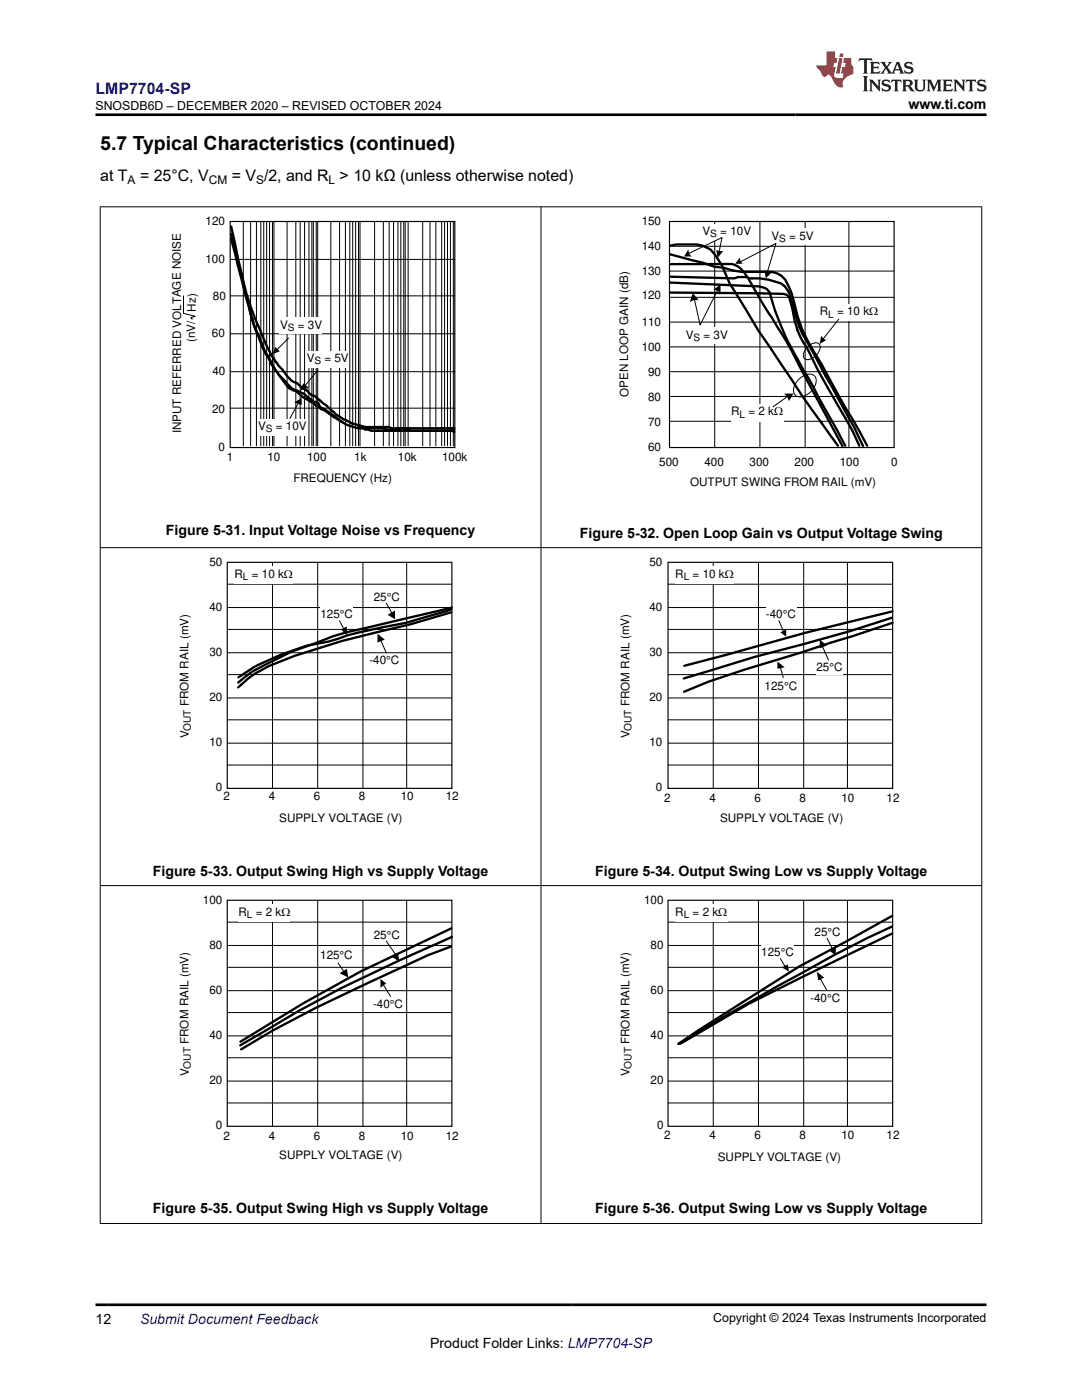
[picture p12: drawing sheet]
<svg xmlns="http://www.w3.org/2000/svg" width="216mm" height="279mm" viewBox="0 0 216 279" stroke-linecap="round" stroke-linejoin="round" font-family="sans-serif">
<path d="M46.1 46.7l2.2 8.5a63.1 63.1 0 0 0 4 14l2.2 4M46.1 47.7l2.2 8.2a62.9 62.9 0 0 0 6.2 17.3M46.1 45.2a150.8 150.8 0 0 0 3.9 16l1.5 3.8a38.7 38.7 0 0 0 3.5 7.2l2.4 3a3.1 3.1 0 0 0 1.9 1.3 5.4 5.4 0 0 0 2 1.5 3.3 3.3 0 0 0 1.8 1.2l2.8 2.5a14.8 14.8 0 0 0 4.3 2.8M54.5 73.2l.5 .8M55 74l1.3 1.7a4.4 4.4 0 0 0 2.3 2.3 3 3 0 0 1 1.8 1.2l2.2 1.3 .5 .5 .5 .2 .6 .5h.3l3.7 2.5M55 74l2.4 2.7a6 6 0 0 0 3 1.8l2.2 1.7a1.09 1.09 0 0 1 1.3 1l3.1 2 1.2 1M68.2 84.2l1 .6M69.2 84.8a5.9 5.9 0 0 0 3.4 .7l.3 .2h.5l.7 .3h16.1M70.2 84.5l2.7 .7h4.7l.6 .3h12.5M71.5 85.2h1.1l.3 .3h3.5l.6 .2h2.7l.4 .3h.6a.73 .73 0 0 1 1.1 0M90.2 86l.5 .2M90.7 85.7l-.5 .3" fill="none" stroke="#000" stroke-width=".47"/>
<path d="M45.9 44.2h44.9v45.1h-44.9z" fill="none" stroke="#000" stroke-width=".23"/>
<g fill="none" stroke="#000" stroke-width=".2">
<path d="M45.9 51.8h44.9M45.9 59h44.9M48.5 44.2v44.8M50 44.2v44.8M51.2 44.2v44.8M52 44.2v44.8M52.6 44.2v44.8M53.2 44.2v44.8M53.8 44.2v44.8M54.4 44.2v44.8M54.7 44.2v44.8M57.3 44.2v44.8"/>
<path d="M59 44.2v44.8M59.9 44.2v44.8M60.8 44.2v44.8M61.6 44.2v44.8M62.2 44.2v44.8M62.5 44.2v44.8M63.1 44.2v44.8M63.4 44.2v44.8M66 44.2v44.8M67.8 44.2v44.8M68.9 44.2v44.8M69.8 44.2v44.8"/>
<path d="M70.4 44.2v44.8M71 44.2v44.8M71.5 44.2v44.8M71.8 44.2v44.8M74.7 44.2v44.8M76.5 44.2v44.8M77.7 44.2v44.8M78.5 44.2v44.8M79.4 44.2v44.8M80 44.2v44.8M80.6 44.2v44.8M80.9 44.2v44.8"/>
<path d="M81.4 44.2v44.8M84.3 44.2v44.8M85.8 44.2v44.8M87 44.2v44.8M88.1 44.2v44.8M88.7 44.2v44.8M89.3 44.2v44.8M89.9 44.2v44.8M90.5 44.2v44.8M45.9 66.6h44.9M45.9 74.2h44.9M45.9 81.5h44.9"/>
</g>
<g fill="#fff">
<path d="M55.8 63.4h8.5v3.2h-8.5z" fill-rule="evenodd"/>
<path d="M61.1 70.1h8.4v3.2h-8.4z" fill-rule="evenodd"/>
<path d="M51.5 83.8h9.6v3.2h-9.6z" fill-rule="evenodd"/>
</g>
<g fill="none" stroke="#000" stroke-width=".2">
<path d="M36.6 59v3.5l2.3 .6-.8 .3 .3 .3M133.6 59.3h44.8M133.6 54.1h44.8M133.6 49.2h44.8M142.6 44.2v45.1M151.6 44.2v45.1M160.7 44.2v45.1M169.4 44.2v45.1M57.6 67.5l-2.4 2.3M63.4 73.9l-2.6 3.2M133.6 79.1h44.8M133.6 74.2h44.8"/>
<path d="M133.6 69.2h44.8M133.6 64.3h44.8M159.4 75.7a2.39 2.39 0 0 1 3.1-.7 2.39 2.39 0 0 1-.7 3.1 2.39 2.39 0 0 1-3.1 .7 2.39 2.39 0 0 1 .7-3.1zM161.1 69.2a1.82 1.82 0 0 1 2.3-.6 1.82 1.82 0 0 1-.6 2.3 1.82 1.82 0 0 1-2.3 .6 1.82 1.82 0 0 1 .6-2.3zM59.6 80.3l-1.7 3.2M133.6 84.1h44.8"/>
</g>
<path d="M55 69.2l.8 .9-1.4 .6zM60.5 76.5l1.1 .9-1.7 .6zM58.7 80.3l1.5-.9v1.5z" fill="#000"/>
<path d="M133.7 50.7l6.5 1.7 2.3 .8 2 .3a14.4 14.4 0 0 0 6.3 .7h1.2a4.5 4.5 0 0 1 5.4 2.9l1 2.9a30.4 30.4 0 0 0 3.7 9.6l1.9 3.1 9 16.2M133.7 56.4l17.7 .8 1.6 .5 .6 .6a54.2 54.2 0 0 0 5.5 13.4l9.6 17.2M133.7 49l1.4-.2h3.9a5.5 5.5 0 0 1 4.4 3.1l.6 1 1.6 3.7 5.7 9.4 8.7 13 7.2 9.9M133.7 52.7h12.4a5.3 5.3 0 0 1 3.2 2.9l3.5 5.9a144.5 144.5 0 0 1 8 14l7.3 13.6M133.7 58.4l17.8 .1M133.8 55.2l12.7 .4 .8-.3h1.7l.5 .3h.6a12.8 12.8 0 0 1 5.8 1 6.2 6.2 0 0 1 2.4 4.4 20.7 20.7 0 0 0 2.6 7l9.7 17.5 1.6 3.5M151.6 58.5l4.7 .2a1.24 1.24 0 0 1 1.3 1l.5 2.1a15.3 15.3 0 0 0 2.7 7.3 255.3 255.3 0 0 0 9.3 16.9l1.4 2.9" fill="none" stroke="#000" stroke-width=".47"/>
<path d="M133.6 44.2h44.8v45.1h-44.8z" fill="none" stroke="#000" stroke-width=".23"/>
<g fill="#fff">
<path d="M145.8 80.6h10.5v3.5h-10.5z" fill-rule="evenodd"/>
<path d="M163.6 60.8h11.6v3.2h-11.6z" fill-rule="evenodd"/>
</g>
<path d="M157.2 79.1l-2.9 2.1M167.4 63.7l-3.3 4.1" fill="none" stroke="#000" stroke-width=".2"/>
<g fill="#000">
<path d="M156.6 78.5h1.7l-.8 1.5-.2-.1a1.68 1.68 0 0 0-.8-1.2z" fill-rule="evenodd"/>
<path d="M163.9 66.9v.1a1.69 1.69 0 0 0 1.1 .9v-.1l-1.4 .9z" fill-rule="evenodd"/>
</g>
<g fill="#fff">
<path d="M136.8 65.4h8.4v3.3h-8.4z" fill-rule="evenodd"/>
<path d="M140.3 44.8h9.6v3.2h-9.6z" fill-rule="evenodd"/>
<path d="M154 45.7h8.4v3.2h-8.4z" fill-rule="evenodd"/>
</g>
<g fill="none" stroke="#000" stroke-width=".2">
<path d="M143.2 57.9l-3.5 7-1.2-5.3M143.5 50.3l.6-2.9-6.7 3.2M147.6 52.4l7.2-3.8-1.7 5.8M45.3 116.6h44.9M54.4 112.2v45.1M63.4 112.2v45.1M72.4 112.2v45.1M81.1 112.2v45.1M45.3 139.3h44.9M45.3 134.6h44.9M45.3 130.3h44.9M45.3 125.6h44.9"/>
<path d="M45.3 121.2h44.9M45.3 152.7h44.9M45.3 148.3h44.9M45.3 143.7h44.9"/>
</g>
<g fill="#000">
<path d="M137.4 49.7v.2a1.69 1.69 0 0 0 .6 1.3h-1.5z" fill-rule="evenodd"/>
<path d="M138.2 58.5l1.2 1.4h-.1a2.31 2.31 0 0 0-1.6 .3z" fill-rule="evenodd"/>
<path d="M142.8 49.8a1.63 1.63 0 0 0 1.6 .2l-1.2 1.5-.3-1.8z" fill-rule="evenodd"/>
<path d="M142.3 57.9l1.5-1.2v1.8a1.6 1.6 0 0 0-1.5-.6z" fill-rule="evenodd"/>
<path d="M147.6 51.4a1.69 1.69 0 0 0 .7 1.3l.1-.1h-1.7z" fill-rule="evenodd"/>
<path d="M152.5 53.8l.1 .1a1.68 1.68 0 0 0 1.4 .4l-1.2 1.3z" fill-rule="evenodd"/>
</g>
<path d="M45.3 112.2h44.9v45.1h-44.9z" fill="none" stroke="#000" stroke-width=".23"/>
<g fill="#fff">
<path d="M64 121.2h6.4v3h-6.4z" fill-rule="evenodd"/>
<path d="M74.5 117.8h5.2v2.9h-5.2z" fill-rule="evenodd"/>
<path d="M73.6 130.6h6.1v2.6h-6.1z" fill-rule="evenodd"/>
</g>
<path d="M67.8 123.9l.8 1.7M75.9 127.7l1.2 2.6M77.1 120.4l1.1 2" fill="none" stroke="#000" stroke-width=".2"/>
<path d="M68 125.6l1.2-.6v1.8zM75.3 126.5l1.5 1.2-1.5 .5zM77.4 122.7l1.4-.9v1.8z" fill="#000"/>
<path d="M46.8 113.1h11.6v3.5h-11.6z" fill-rule="evenodd" fill="#fff"/>
<path d="M90.1 121.6l-9.1 2.7a88 88 0 0 0-15.5 3.8l-4.3 .8-5.1 1.7-4.5 2.1-4 2.5M90.1 122.2l-8.2 2.4-13.6 3.3-9.5 3-5.1 2-2.7 1.5-1.4 1-2.1 1.8M90.2 121.2l-20.8 4.9-2.9 .9-8.3 3-7.9 4.1-2.8 2.1" fill="none" stroke="#000" stroke-width=".47"/>
<g fill="none" stroke="#000" stroke-width=".2">
<path d="M133.3 116.6h44.8M142.3 112.2v45.1M151.3 112.2v45.1M160.4 112.2v45.1M169.1 112.2v45.1M133.3 139.3h44.8M133.3 134.6h44.8M133.3 130.3h44.8M133.3 125.6h44.8M133.3 121.2h44.8M133.3 152.7h44.8M133.3 148.3h44.8"/>
<path d="M133.3 143.7h44.8"/>
</g>
<path d="M133.3 112.2h44.8v45.1h-44.8z" fill="none" stroke="#000" stroke-width=".23"/>
<g fill="#fff">
<path d="M152.5 135.5h6.7v2.9h-6.7z" fill-rule="evenodd"/>
<path d="M163 131.7h5.2v2.9h-5.2z" fill-rule="evenodd"/>
<path d="M152.8 121.2h6.1v3h-6.1z" fill-rule="evenodd"/>
</g>
<path d="M155.4 123.9l.9 2M155.7 133.2l.6 2M164.1 129.1l1.2 2.6" fill="none" stroke="#000" stroke-width=".2"/>
<path d="M155.1 132l1.5 1.2-1.5 .3zM155.7 126.2l1.2-.6v1.5zM163.6 127.7l1.4 1.1-1.4 .6z" fill="#000"/>
<path d="M134.8 113.1h11.6v3.5h-11.6z" fill-rule="evenodd" fill="#fff"/>
<path d="M178 123.3l-8.5 2.7-18.9 5.1-14.2 4.3M178.1 122l-17.5 4.3-24.1 6.6M178.1 124.3l-18.2 5.9-11.3 3.4-7.2 2.4-4.9 2.1M90 188.9l-4.6 1.7-22.3 10.5-8.5 4.5-6.5 3.8M90.1 185.3l-18.1 8.6-11.5 6.3-12.5 7.7M90.2 187l-10.4 4.6-11.6 5.6-8.6 4.5-11.7 6.9" fill="none" stroke="#000" stroke-width=".47"/>
<g fill="none" stroke="#000" stroke-width=".2">
<path d="M54.4 179.7v45.1M63.4 179.7v45.1M72.4 179.7v45.1M81.1 179.7v45.1M45.3 197.7h44.9M45.3 193.1h44.9M45.3 188.7h44.9M45.3 184h44.9M45.3 215.8h44.9M45.3 211.1h44.9M45.3 206.7h44.9M45.3 202.1h44.9"/>
<path d="M45.3 220.1h44.9"/>
</g>
<path d="M45.3 179.7h44.9v45.1h-44.9z" fill="none" stroke="#000" stroke-width=".23"/>
<g fill="#fff">
<path d="M64 189.3h6.4v2.9h-6.4z" fill-rule="evenodd"/>
<path d="M74.5 185.2h5.2v2.9h-5.2z" fill-rule="evenodd"/>
<path d="M74.5 199.2h6.1v2.6h-6.1z" fill-rule="evenodd"/>
</g>
<path d="M67.5 192.2l1.1 1.7M76.5 196.5l1.4 2.4M77.1 187.8l2 2.9" fill="none" stroke="#000" stroke-width=".2"/>
<path d="M67.8 194.2l1.4-.9 .3 1.8zM75.9 195.4l1.2 .9-1.2 .8zM78.2 191l1.2-.9 .3 1.8z" fill="#000"/>
<path d="M47.7 180.5h10.2v3.5h-10.2z" fill-rule="evenodd" fill="#fff"/>
<g fill="none" stroke="#000" stroke-width=".2">
<path d="M142.3 179.7v45.1M151.3 179.7v45.1M160.4 179.7v45.1M169.1 179.7v45.1M133.3 197.7h44.8M133.3 193.1h44.8M133.3 188.7h44.8M133.3 184h44.8M133.3 215.8h44.8M133.3 211.1h44.8M133.3 206.7h44.8M133.3 202.1h44.8"/>
<path d="M133.3 220.1h44.8"/>
</g>
<path d="M133.3 179.7h44.8v45.1h-44.8z" fill="none" stroke="#000" stroke-width=".23"/>
<g fill="#fff">
<path d="M151.9 188.7h6.4v2.9h-6.4z" fill-rule="evenodd"/>
<path d="M162.4 184.6h5.2v2.9h-5.2z" fill-rule="evenodd"/>
<path d="M161.5 198h6.1v2.6h-6.1z" fill-rule="evenodd"/>
</g>
<path d="M155.7 191.3l.9 1.5M163.6 195.1l1.4 2.6M165 187.2l1.2 2.4" fill="none" stroke="#000" stroke-width=".2"/>
<path d="M156 193.1l1.2-.6 .3 1.4zM163 193.9l1.4 1.2-1.1 .6zM165.3 189.6l1.5-.6v1.7z" fill="#000"/>
<path d="M134.8 180.5h10.4v3.5h-10.4z" fill-rule="evenodd" fill="#fff"/>
<path d="M178 182.8l-9.2 5.1-9.3 5-20 12.6-4.2 2.8M178 184.9l-5 2.3-6.4 3.3-6.8 3.8a472.8 472.8 0 0 0-24.2 14M178 186.3l-18.4 8.9-10.3 5.2-13.2 7.7" fill="none" stroke="#000" stroke-width=".47"/>
<path d="M19.9 41.3h176.1M20 41.2v203M107.9 41.2v203M195.9 41.2v203M19.9 109.3h176.1M19.9 176.7h176.1M19.9 244.2h176.1" fill="none" stroke="#000" stroke-width=".2"/>
<path d="M171.5 11.6l-.2 .6 .5-.2h.6v.1v2.2l-.2 .4h1l-.2-.4v-2.2v-.1h.5l.6 .2-.2-.6zM173.6 12.4l.2 .3v1.6l-.2 .4h1.9l.1-.6a1.08 1.08 0 0 1-1.3 .2v-.7h.6l.4 .2v-.7l-.4 .2h-.6v-.5l.2-.2a1 1 0 0 1 1 .3l-.1-.5zM175.7 12.4l.9 1.1-1 1.2h.9l-.2-.2 .5-.8 .4 .8-.2 .2h1.6l-.2-.2 .2-.5h.9l.1 .5-.1 .2h.9l-.2-.4-.8-1.9h-.5l-.9 2.1-.9-1.1 .9-1h-.8l.2 .2-.4 .6-.4-.6 .2-.2zM179 12.8l.4 1h-.7zM180.7 12.5a.65 .65 0 0 0-.2 .7 .65 .65 0 0 0 .6 .5l.6 .1 .1 .3a.79 .79 0 0 1-.7 .4 .79 .79 0 0 1-.7-.5l.1 .7 .2-.1a.93 .93 0 0 0 1.1 0 .93 .93 0 0 0 .4-.9 1.46 1.46 0 0 0-1.2-.6l-.1-.3a1.09 1.09 0 0 1 1.2 .2l-.2-.6-.1 .1-.5-.2zM172.2 15.2l.2 .4v2.2l-.2 .4h1l-.2-.4v-2.2l.2-.4zM173.4 15.9l.2 .4v1.5l-.2 .4h.8l-.3-.4 .1-1.3 1.6 1.8v-2l.2-.4h-.7l.1 .2 .1 1.1-1.2-1.3zM176.2 16a.65 .65 0 0 0-.2 .8 .65 .65 0 0 0 .6 .4l.6 .2 .1 .2a.79 .79 0 0 1-.7 .4 .79 .79 0 0 1-.7-.5l.1 .7 .2-.1a.93 .93 0 0 0 1.1 .1 .93 .93 0 0 0 .4-1 1.46 1.46 0 0 0-1.2-.5l-.1-.4a1.09 1.09 0 0 1 1.2 .2l-.1-.6-.2 .1-.5-.1zM177.9 15.9l-.1 .6a.63 .63 0 0 1 .8-.3v1.6l-.3 .4h1l-.2-.4v-1.6a.66 .66 0 0 1 .8 .3l-.1-.6zM180 15.9l.2 .4v1.5l-.2 .4h1l-.2-.2-.1-.7h.5l.1 .2a.79 .79 0 0 0 1.2 .6l-1-.9a.61 .61 0 0 0 .6-.6 .61 .61 0 0 0-.5-.7zM180.8 16.2h.1a.47 .47 0 0 1 .5 .1 .47 .47 0 0 1 .1 .5l-.1 .1-.7 .1zM182.3 15.9l.2 .2a2.27 2.27 0 0 0 .4 2 1.04 1.04 0 0 0 1.7-.7v-1.3l.2-.2h-.8l.2 .4v1.1a.6 .6 0 0 1-.6 .6 .6 .6 0 0 1-.6-.6v-1.1l.3-.4zM184.9 15.9l.2 .4v1.5l-.2 .4h.8l-.3-.4v-1.4l.9 1.9 .9-1.9v1.4l-.3 .4h1l-.2-.4v-1.5l.2-.4h-.8l-.7 1.5-.6-1.5zM188.1 15.9l.2 .4v1.5l-.2 .4h1.9l.1-.6a1.09 1.09 0 0 1-1.3 .2v-.7h.6l.4 .2v-.6l-.4 .2h-.6v-.6l.2-.1a1.01 1.01 0 0 1 1 .3l-.1-.6zM190.2 15.9l.3 .4v1.5l-.3 .4h.8l-.2-.4v-1.3l1.6 1.8v-2l.2-.4h-.7l.2 .2v1.1l-1.2-1.3zM192.8 15.9l-.1 .6a.63 .63 0 0 1 .8-.3v1.6l-.3 .4h1l-.2-.4v-1.6a.66 .66 0 0 1 .8 .3l-.1-.6zM195.2 16a.65 .65 0 0 0-.2 .8 .65 .65 0 0 0 .6 .4l.6 .2 .2 .2a.79 .79 0 0 1-.7 .4 .79 .79 0 0 1-.7-.5l.1 .7 .2-.1a.93 .93 0 0 0 1 .1 .93 .93 0 0 0 .5-1 1.46 1.46 0 0 0-1.3-.5v-.4a1.09 1.09 0 0 1 1.2 .2l-.2-.6-.2 .1-.5-.1z" fill="#231f20"/>
<path d="M164.9 10.3v2.7h-2l.1 .4 .8 1a.95 .95 0 0 0 1 .9 .59 .59 0 0 1 .5-.4 .59 .59 0 0 1 .5 .3l.4 .8a1.59 1.59 0 0 0 2.1 1.4 1.61 1.61 0 0 1 1-2.3l1-.3-.1-1.5a1.59 1.59 0 0 1-.3-1.7h-1.5l-.2 .9h.6l-.2 .9h-.5l-.2 .9v.3l.4 .1-.1 .9h-.7a.73 .73 0 0 1-1-.7l.3-1.5h-.5l.1-.9h.5l.2-.9h-.5v-1.3zM167.4 11.6l-.6 3.1h.7l.6-3.1zM167.6 10.7l-.1 .6h.7l.1-.6z" fill="#ed1c24"/>
<path d="M19 22.9h177.8M19 260.4h177.8" fill="none" stroke="#000" stroke-width=".53"/>
<text font-size="3.9" x="20" y="29.9">5.7 Typical Characteristics (continued)</text>
<text font-size="3.2" fill="#00f" x="19" y="18.7">LMP7704-SP</text>
<g font-size="3.2">
<text x="20" y="36.1">at T</text>
<text x="27.9" y="36.1">= 25°C, V</text>
<text x="46.2" y="36.1">= V /2, and R &gt; 10 kΩ (unless otherwise noted)</text>
</g>
<g font-size="2.8">
<text x="181.3" y="21.8">www.ti.com</text>
<text x="33.1" y="106.7">Figure 5-31. Input Voltage Noise vs Frequency</text>
<text x="115.7" y="107.3">Figure 5-32. Open Loop Gain vs Output Voltage Swing</text>
<text x="30.5" y="174.7">Figure 5-33. Output Swing High vs Supply Voltage</text>
<text x="118.8" y="174.7">Figure 5-34. Output Swing Low vs Supply Voltage</text>
<text x="30.5" y="242.2">Figure 5-35. Output Swing High vs Supply Voltage</text>
<text x="118.8" y="242.2">Figure 5-36. Output Swing Low vs Supply Voltage</text>
<text x="19" y="264.2">12</text>
<text x="85.8" y="269">Product Folder Links: LMP7704-SP</text>
</g>
<text font-size="2.8" fill="#00f" x="27.9" y="264.2">Submit Document Feedback</text>
<g font-size="2.5">
<text x="19" y="21.9">SNOSDB6D – DECEMBER 2020 – REVISED OCTOBER 2024</text>
<text x="142.3" y="263.9">Copyright © 2024 Texas Instruments Incorporated</text>
</g>
<g font-size="2.4">
<text x="25.5" y="36.7">A</text>
<text x="41.7" y="36.7">CM</text>
<text x="51.1" y="36.7">S</text>
<text x="65.6" y="36.7">L</text>
</g>
<g font-size="2.3">
<text x="41" y="45">120</text>
<text x="128" y="45">150</text>
<text x="140.2" y="46.9">V</text>
<text x="143.7" y="46.9">= 10V</text>
<text x="154" y="47.9">V</text>
<text x="157.5" y="47.9">= 5V</text>
<text x="41" y="52.4">100</text>
<text x="128" y="49.9">140</text>
<text x="42.5" y="59.9">80</text>
<text x="128" y="59.8">120</text>
<text x="128" y="54.8">130</text>
<text x="39.1" y="62.2" transform="rotate(-90 39.1 62.2)">Hz)</text>
<text x="55.9" y="65.6">V</text>
<text x="59.4" y="65.6">= 3V</text>
<text x="128" y="65.1">110</text>
<text x="163.6" y="63">R</text>
<text x="167" y="63">= 10 k:</text>
<text x="38.9" y="68.3" transform="rotate(-90 38.9 68.3)">(nV/</text>
<text x="42.3" y="67.3">60</text>
<text x="128" y="70.1">100</text>
<text x="136.8" y="67.6">V</text>
<text x="140.4" y="67.6">= 3V</text>
<text x="42.4" y="74.8">40</text>
<text x="61.2" y="72.2">V</text>
<text x="64.7" y="72.2">= 5V</text>
<text x="129.3" y="75">90</text>
<text x="42.3" y="82.4">20</text>
<text x="125.4" y="79.2" transform="rotate(-90 125.4 79.2)">OPEN LOOP GAIN (dB)</text>
<text x="129.3" y="80.1">80</text>
<text x="145.9" y="82.9">R</text>
<text x="149.3" y="82.9">= 2 k:</text>
<text x="36.2" y="86.5" transform="rotate(-90 36.2 86.5)">INPUT REFERRED VOLTAGE NOISE</text>
<text x="43.6" y="89.9">0</text>
<text x="51.5" y="85.8">V</text>
<text x="55" y="85.8">= 10V</text>
<text x="129.3" y="89.9">60</text>
<text x="129.3" y="85">70</text>
<text x="45.2" y="92">1</text>
<text x="53.4" y="92">10</text>
<text x="61.3" y="92">100</text>
<text x="70.7" y="91.9">1k</text>
<text x="79.4" y="92">10k</text>
<text x="88.2" y="92">100k</text>
<text x="131.6" y="93.1">500</text>
<text x="140.6" y="93.1">400</text>
<text x="149.6" y="93.1">300</text>
<text x="158.6" y="93.1">200</text>
<text x="167.6" y="93.1">100</text>
<text x="177.8" y="93.1">0</text>
<text x="58.5" y="96.2">FREQUENCY (Hz)</text>
<text x="137.7" y="97">OUTPUT SWING FROM RAIL (mV)</text>
<text x="41.8" y="113">50</text>
<text x="129.6" y="113">50</text>
<text x="46.8" y="115.4">R</text>
<text x="50.3" y="115.4">= 10 k:</text>
<text x="74.6" y="120">25°C</text>
<text x="134.8" y="115.4">R</text>
<text x="138.2" y="115.4">= 10 k:</text>
<text x="41.8" y="122">40</text>
<text x="63.9" y="123.4">125°C</text>
<text x="129.6" y="122">40</text>
<text x="152.8" y="123.4">-40°C</text>
<text x="41.8" y="131">30</text>
<text x="129.6" y="131">30</text>
<text x="73.7" y="132.6">-40°C</text>
<text x="152.6" y="137.7">125°C</text>
<text x="162.9" y="133.9">25°C</text>
<text x="37.6" y="140.9" transform="rotate(-90 37.6 140.9)">FROM RAIL (mV)</text>
<text x="41.8" y="140">20</text>
<text x="125.6" y="140.9" transform="rotate(-90 125.6 140.9)">FROM RAIL (mV)</text>
<text x="129.6" y="140">20</text>
<text x="37.7" y="147.4" transform="rotate(-90 37.7 147.4)">V</text>
<text x="41.8" y="149">10</text>
<text x="125.6" y="147.4" transform="rotate(-90 125.6 147.4)">V</text>
<text x="129.6" y="149">10</text>
<text x="43.1" y="158">0</text>
<text x="44.6" y="159.7">2</text>
<text x="53.6" y="159.7">4</text>
<text x="62.6" y="159.7">6</text>
<text x="71.6" y="159.7">8</text>
<text x="80" y="159.7">10</text>
<text x="89" y="159.7">12</text>
<text x="130.9" y="158">0</text>
<text x="132.6" y="160.1">2</text>
<text x="141.6" y="160.1">4</text>
<text x="150.6" y="160.1">6</text>
<text x="159.6" y="160.1">8</text>
<text x="167.9" y="160.1">10</text>
<text x="176.9" y="160.1">12</text>
<text x="55.7" y="164">SUPPLY VOLTAGE (V)</text>
<text x="143.7" y="164.1">SUPPLY VOLTAGE (V)</text>
<text x="40.5" y="180.4">100</text>
<text x="47.6" y="182.8">R</text>
<text x="51.1" y="182.8">= 2 k:</text>
<text x="128.5" y="180.4">100</text>
<text x="134.8" y="182.9">R</text>
<text x="138.2" y="182.9">= 2 k:</text>
<text x="41.8" y="189.4">80</text>
<text x="63.9" y="191.4">125°C</text>
<text x="74.6" y="187.4">25°C</text>
<text x="129.8" y="189.4">80</text>
<text x="151.9" y="190.9">125°C</text>
<text x="162.5" y="186.8">25°C</text>
<text x="41.8" y="198.4">60</text>
<text x="74.4" y="201.1">-40°C</text>
<text x="129.8" y="198.4">60</text>
<text x="161.7" y="200">-40°C</text>
<text x="37.6" y="208.4" transform="rotate(-90 37.6 208.4)">FROM RAIL (mV)</text>
<text x="41.8" y="207.4">40</text>
<text x="125.6" y="208.4" transform="rotate(-90 125.6 208.4)">FROM RAIL (mV)</text>
<text x="129.8" y="207.4">40</text>
<text x="37.7" y="214.8" transform="rotate(-90 37.7 214.8)">V</text>
<text x="125.6" y="214.8" transform="rotate(-90 125.6 214.8)">V</text>
<text x="41.8" y="216.4">20</text>
<text x="129.8" y="216.4">20</text>
<text x="43.1" y="225.4">0</text>
<text x="44.6" y="227.5">2</text>
<text x="53.6" y="227.5">4</text>
<text x="62.6" y="227.5">6</text>
<text x="71.6" y="227.5">8</text>
<text x="80" y="227.5">10</text>
<text x="89" y="227.5">12</text>
<text x="131.1" y="225.4">0</text>
<text x="132.6" y="227.4">2</text>
<text x="141.6" y="227.4">4</text>
<text x="150.6" y="227.4">6</text>
<text x="159.6" y="227.4">8</text>
<text x="167.9" y="227.4">10</text>
<text x="176.9" y="227.4">12</text>
<text x="55.7" y="231.4">SUPPLY VOLTAGE (V)</text>
<text x="143.2" y="231.8">SUPPLY VOLTAGE (V)</text>
</g>
<g font-size="2">
<text x="141.7" y="47.3">S</text>
<text x="155.5" y="48.3">S</text>
<text x="165.3" y="63.4">L</text>
<text x="57.4" y="66">S</text>
<text x="138.4" y="68">S</text>
<text x="62.7" y="72.6">S</text>
<text x="147.6" y="83.3">L</text>
<text x="53.1" y="86.3">S</text>
<text x="48.5" y="115.8">L</text>
<text x="136.4" y="115.8">L</text>
<text x="38.1" y="145.8" transform="rotate(-90 38.1 145.8)">OUT</text>
<text x="126" y="145.8" transform="rotate(-90 126 145.8)">OUT</text>
<text x="49.3" y="183.2">L</text>
<text x="136.4" y="183.3">L</text>
<text x="38.1" y="213.3" transform="rotate(-90 38.1 213.3)">OUT</text>
<text x="126" y="213.3" transform="rotate(-90 126 213.3)">OUT</text>
</g>
</svg>
